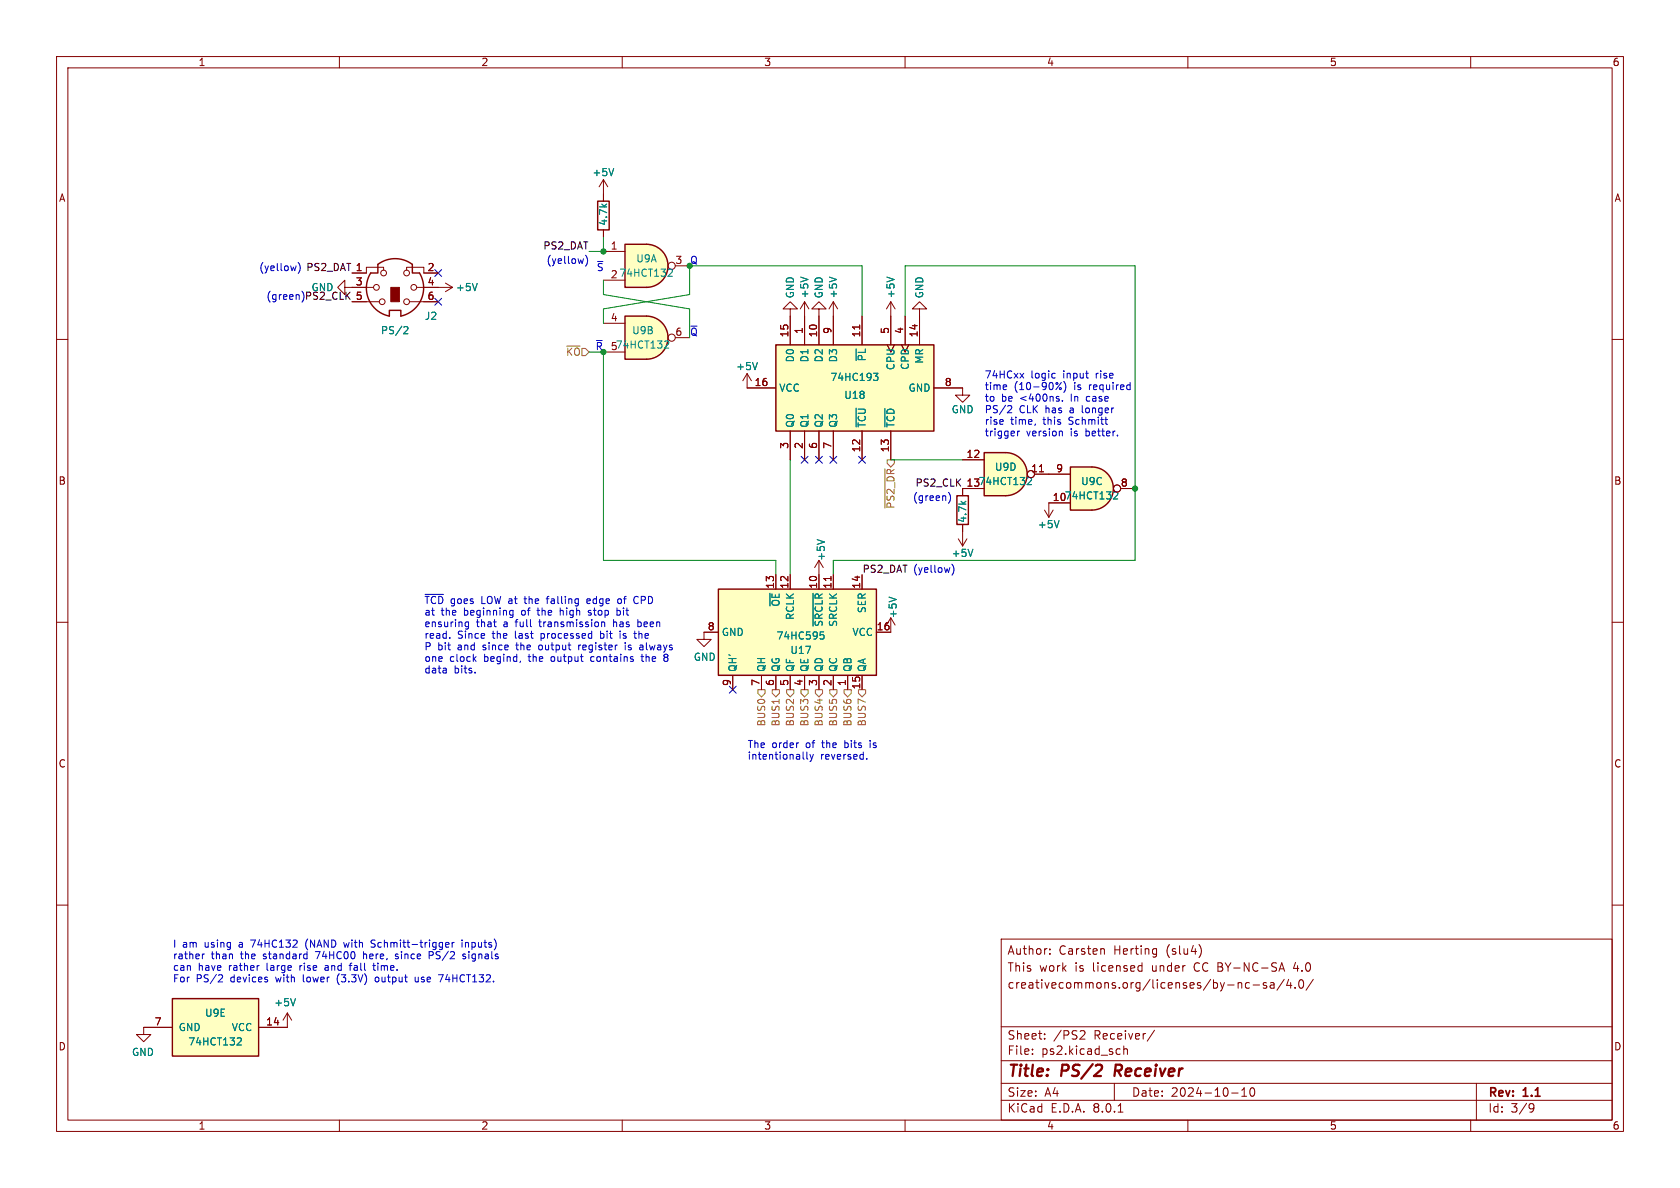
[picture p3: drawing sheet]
<svg xmlns="http://www.w3.org/2000/svg" width="297mm" height="210mm" viewBox="0 0 297 210" stroke-linecap="round" stroke-linejoin="round" font-family="sans-serif">
<g fill="none" stroke="#840000" stroke-width=".18">
<path d="M10 10h277v190h-277zM12 12h273v186h-273zM60 10v2M110 10v2M160 10v2M210 10v2M260 10v2M10 60h2M285 60h2M10 110h2M285 110h2M10 160h2"/>
<path d="M285 160h2M177 166h108v32h-108zM185.6 168.6v.1M185.6 167.8v.1M195 167.7l.2 .2v.8M201.5 170.7l.4 .1M201.9 170.2v1.5M201.9 171.6l-.4 .1M204 167.7l.5 .1M204.5 167.7v1.2l-.3 .3M204.5 168.6l-.5 .1M212 167.1a1.76 1.76 0 0 1 0 2.1"/>
<path d="M219.5 173.8v.9M220.9 173.8l-.4-.1-.3 .3v.4l.1 .2h.6M221.5 174.1h1.2M223.9 173.8l-.4-.1-.2 .2 .1 .2 .5 .2v.3h-.6M224.6 173.8h.6v.9M225.2 174.1h-.5a.29 .29 0 0 0-.2 .3 .29 .29 0 0 0 .2 .3l.5-.1M226.1 171.7l.5-1.5 .5 1.5M226.2 171.3h.8M227 173.1l-1.3 2M227.8 173.1l-.3 1.1h.9M228.2 173.7v1M229 174.6v.1"/>
<path d="M229 170.1l-.3 1.1h.9M229.8 173.3l.2-.1a.81 .81 0 0 1 .5 .6 .81 .81 0 0 1-.3 .8l-.1 .1a.81 .81 0 0 1-.6-.6 .81 .81 0 0 1 .3-.8zM232.2 173.1l-1.3 2M60 198v2M110 198v2M160 198v2M177 194.5h108M177 191.5h108M177 187.5h108M177 181.5h108M182.5 186.3v.1M182.5 185.5v.1"/>
<path d="M184.7 183.6v.1M184.7 182.8v.1M191.2 182.2l.5 .1 .1 .3-.9 1.1h.9M197 191.5v3M197.7 196.6h.8M197.9 185.4l.1 .1M198 186.3l-.1 .1M198.7 184.9v1.5M198.7 185.5l.2-.1 .3 .1 .1 .9M204.1 182.1l-1.3 2M210 198v2M217.7 193.2h1.2"/>
<path d="M219.5 193.8h.9M219.5 192.7l.5-.4v1.5M221.2 192.4l.1-.1a.81 .81 0 0 1 .6 .6 .81 .81 0 0 1-.3 .8l-.1 .1a.81 .81 0 0 1-.6-.6 .81 .81 0 0 1 .3-.8zM260 198v2M261 191.5v6.5M270.6 195.1l.5 .1a.99 .99 0 0 1-.4 1.4h-.2M271.2 195.7l-.3 .3h-.3"/>
</g>
<path d="M194.7 188.3l.1 .3-.1 .5M197.3 188.2l-.3 2" fill="none" stroke="#840000" stroke-width=".4"/>
<path d="M177.8 80a3.8 3.8 0 0 1 3.8 3.8 3.8 3.8 0 0 1-3.8 3.8z" fill="#ffffc2" stroke="#ffffc2" stroke-width=".18"/>
<path d="M174 80h3.8v7.6h-3.8z" fill="#ffffc2"/>
<path d="M174 80h3.8a3.8 3.8 0 0 1 3.8 3.8 3.8 3.8 0 0 1-3.8 3.8h-3.8z" fill="none" stroke="#840000" stroke-width=".25"/>
<g fill="none" stroke="#840000" stroke-width=".18">
<path d="M170.2 81.3h3.8M170.2 86.4h3.8M182.9 83.8h2.5M183.8 83.4h.7"/>
<circle cx="182.2" cy="83.8" r=".63"/>
</g>
<path d="M181.8 84.4l.4 .1 .2 .3-.8 .9h.8" fill="none" stroke="#008484" stroke-width=".18"/>
<path d="M137.2 61h27.9v15.2h-27.9z" fill="#ffffc2"/>
<path d="M137.2 61h27.9v15.2h-27.9z" fill="none" stroke="#840000" stroke-width=".25"/>
<g fill="none" stroke="#840000" stroke-width=".18">
<path d="M139.7 55.9v5.1M142.2 55.9v5.1M144.8 55.9v5.1M147.3 55.9v5.1M152 57.5v.7M152.4 55.9v5.1M157.5 55.9v5.1M160 55.9v5.1M162.6 54.6h-1.3l1.3-1.3 1.2 1.3h-1.2v6.4M132.1 68.6h5.1M139.7 76.2v5.1M142.2 76.2v5.1"/>
<path d="M144.8 76.2v5.1M147.3 76.2v5.1M152.4 76.2v5.1M156.8 61l.7 1.2 .6-1.2M157.5 76.2v5.1M159.4 61l.6 1.2 .7-1.2M165.1 68.6h5.1"/>
</g>
<path d="M151.4 61.7v2M151.4 72.2v3.3M154.4 66h.8l-.4 .5 .4 .1v.4l-.2 .3h-.4M156.4 72.2v3.3" fill="none" stroke="#008484" stroke-width=".18"/>
<path d="M30.5 176.5h15.2v10.2h-15.2z" fill="#ffffc2"/>
<path d="M30.5 176.5h15.2v10.2h-15.2z" fill="none" stroke="#840000" stroke-width=".25"/>
<path d="M144.8 99.1l-.8 1.2M144.8 99.1v2.5M144.8 99.1l.7 1.2M124.5 111.8v1.2h1.2l-1.2 1.3-1.3-1.3h1.3M157.5 109.2l-.8 1.3M157.5 109.2v2.6M157.5 109.2l.7 1.3M30.5 181.6h-5.1v1.3h-1.3l1.3 1.3 1.3-1.3h-1.3M45.7 181.6h5.1" fill="none" stroke="#840000" stroke-width=".18"/>
<path d="M144.5 95.4l1.2 .4M157.2 105.6l1.2 .4M42.1 183.5h.4l.2 .3-.8 .9h.8" fill="none" stroke="#008484" stroke-width=".18"/>
<path d="M127 104.1h27.9v15.3h-27.9z" fill="#ffffc2"/>
<path d="M127 104.1h27.9v15.3h-27.9z" fill="none" stroke="#840000" stroke-width=".25"/>
<g fill="none" stroke="#840000" stroke-width=".18">
<path d="M139.7 54.6h-1.3l1.3-1.3 1.3 1.3h-1.3v1.3M170.2 68.6v1.3h-1.3l1.3 1.2 1.2-1.2h-1.2M184.7 90.2l.7 1.2M185.4 88.9v2.5M186.2 90.2l-.8 1.2M124.5 111.8h2.5M129.5 119.4v2.5M134.6 119.4v2.5M137.2 101.6v2.5M137.2 119.4v2.5M139.7 101.6v2.5M139.7 119.4v2.5"/>
<path d="M142.2 119.4v2.5M144.8 101.6v2.5M144.8 119.4v2.5M146.9 101.9v.7M147.3 101.6v2.5M147.3 119.4v2.5M149.9 119.4v2.5M152.4 101.6v2.5M152.4 119.4v2.5M154.9 111.8h2.6"/>
</g>
<path d="M187.2 92l-.4 1.3M143.7 104.9v5.8M145 111.7h.6M145.1 112.2h.3l.3 .2-.1 .5-.5 .1" fill="none" stroke="#008484" stroke-width=".18"/>
<path d="M193 82.6a3.8 3.8 0 0 1 3.8 3.8 3.8 3.8 0 0 1-3.8 3.8z" fill="#ffffc2" stroke="#ffffc2" stroke-width=".18"/>
<path d="M189.2 82.6h3.8v7.6h-3.8z" fill="#ffffc2"/>
<path d="M189.2 82.6h3.8a3.8 3.8 0 0 1 3.8 3.8 3.8 3.8 0 0 1-3.8 3.8h-3.8z" fill="none" stroke="#840000" stroke-width=".25"/>
<g fill="none" stroke="#840000" stroke-width=".18">
<path d="M77.5 50.8h2.5M78.7 50l1.3 .8M80 50.8l-1.3 .8M169.4 95.3l.8 1.2M170.2 94v2.5M170.9 95.3l-.7 1.2M185.4 88.9h3.8M185.4 83.8h3.8M198.1 86.4h2.6"/>
<circle cx="197.5" cy="86.4" r=".63"/>
</g>
<path d="M84.4 50.1l-.5 1.3M172 97.1l-.4 1.3M197.1 86.9l.4 .1 .1 .3-.8 .9h.8" fill="none" stroke="#008484" stroke-width=".18"/>
<path d="M114.3 55.9a3.8 3.8 0 0 1 3.8 3.8 3.8 3.8 0 0 1-3.8 3.8z" fill="#ffffc2" stroke="#ffffc2" stroke-width=".18"/>
<path d="M110.5 55.9h3.8v7.6h-3.8z" fill="#ffffc2"/>
<path d="M105.7 35.6h2v5h-2zM110.5 55.9h3.8a3.8 3.8 0 0 1 3.8 3.8 3.8 3.8 0 0 1-3.8 3.8h-3.8z" fill="none" stroke="#840000" stroke-width=".25"/>
<g fill="none" stroke="#840000" stroke-width=".18">
<path d="M106.7 31.8v3.8M106.7 31.8l.7 1.2M106.7 31.8l-.8 1.2M106.7 57.2h3.8M106.7 40.6v1.3M119.4 59.7h2.5M106.7 62.2h3.8"/>
<circle cx="118.7" cy="59.7" r=".63"/>
</g>
<path d="M108.5 29.8l-.4 1.3M117.7 60.3h.4l.1 .3-.8 .9h.8" fill="none" stroke="#008484" stroke-width=".18"/>
<path d="M114.3 43.2a3.8 3.8 0 0 1 3.8 3.8 3.8 3.8 0 0 1-3.8 3.8z" fill="#ffffc2" stroke="#ffffc2" stroke-width=".18"/>
<path d="M110.5 43.2h3.8v7.6h-3.8z" fill="#ffffc2"/>
<path d="M66.8 46.7a5.1 5.1 0 0 1 6.1 0v1.6h1.3a5.1 5.1 0 0 1-3.3 7.6v-1h-2.1v1a5 5 0 0 1-3.3-7.6h1.3zM110.5 43.2h3.8a3.8 3.8 0 0 1 3.8 3.8 3.8 3.8 0 0 1-3.8 3.8h-3.8zM169.2 87.6h2v5.1h-2z" fill="none" stroke="#840000" stroke-width=".25"/>
<g fill="none" stroke="#840000" stroke-width=".18">
<path d="M106.7 34.3v1.3M61 50.8v-1.3l-1.3 1.3 1.3 1.3v-1.3h5M62.2 53.3h4.9M67.8 47.8v-.6h-3v1.1h-2.6M71.9 47.8v-.6h3v1.1h2.6M72.4 53.3h5.1M73.7 50.8h3.8M106.7 44.5h3.8M106.7 49.5h3.8M106.7 40.6v1.3M119.4 47h2.5M139.7 55.9v5.1"/>
<path d="M142.2 53.3l.8 1.3M142.2 53.3v7.7M142.2 53.3l-.7 1.3M144.8 54.6h-1.3l1.3-1.3 1.2 1.3h-1.2v6.4M147.3 53.3l.8 1.3M147.3 53.3v7.7M147.3 53.3l-.7 1.3M152 57.5v.7M152.4 55.9v5.1M157.5 53.3l.7 1.3M157.5 53.3v7.7M157.5 53.3l-.8 1.3"/>
<path d="M160 55.9v5.1M162.6 55.9v5.1M132.1 66l.7 1.3M132.1 66v2.6h5.1M132.1 66l-.8 1.3M139.7 76.2v5.1M142.2 76.2v5.1M144.8 76.2v5.1M147.3 76.2v5.1M152.4 76.2v5.1M156.8 61l.7 1.2 .6-1.2M157.5 76.2v5.1"/>
<path d="M159.4 61l.6 1.2 .7-1.2M165.1 68.6h5.1M170.2 92.7v1.3M170.2 81.3h3.8M174 86.4h-3.8v1.2M182.9 83.8h6.3M183.8 83.4h.7M185.4 88.9h3.8M198.1 86.4h2.6M124.5 111.8h2.5M129.5 119.4v2.5M134.6 119.4v2.5"/>
<path d="M137.2 101.6v2.5M137.2 119.4v2.5M139.7 101.6v2.5M139.7 119.4v2.5M142.2 119.4v2.5M144.8 101.6v2.5M144.8 119.4v2.5M146.9 101.9v.7M147.3 101.6v2.5M147.3 119.4v2.5M149.9 119.4v2.5M152.4 101.6v2.5"/>
<path d="M152.4 119.4v2.5M154.9 111.8h2.6M50.8 179.1l.8 1.2M50.8 179.1v2.5h-5.1M50.8 179.1l-.8 1.2M25.4 181.6h5.1"/>
<circle cx="66.5" cy="50.8" r=".51"/>
<circle cx="67.6" cy="53.3" r=".51"/>
<circle cx="67.8" cy="48.3" r=".51"/>
<circle cx="71.9" cy="53.3" r=".51"/>
<circle cx="71.9" cy="48.3" r=".51"/>
<circle cx="73.2" cy="50.8" r=".51"/>
<circle cx="118.7" cy="47" r=".63"/>
<circle cx="182.2" cy="83.8" r=".63"/>
<circle cx="197.5" cy="86.4" r=".63"/>
</g>
<g fill="none" stroke="#008484" stroke-width=".18">
<path d="M108.5 29.8l-.4 1.3M71.6 57.7l.4 .1 .1 .3-.8 .9h.8M84.4 50.1l-.5 1.3M118.3 47.6h.4l.2 .3-.8 .9h.8M141.5 49l1.3 .4M146.6 49l1.3 .4M156.8 49l1.3 .4M133.9 64.1l-.4 1.2M151.4 61.7v2M151.4 72.2v3.3M154.4 66h.8l-.4 .5 .4 .1v.4l-.2 .3h-.4M156.4 72.2v3.3"/>
<path d="M144.5 95.4l1.2 .4M172 97.1l-.4 1.3M181.8 84.4l.4 .1 .2 .3-.8 .9h.8M187.2 92l-.4 1.3M197.1 86.9l.4 .1 .1 .3-.8 .9h.8M143.7 104.9v5.8M145 111.7h.6M145.1 112.2h.3l.3 .2-.1 .5-.5 .1M157.2 105.6l1.2 .4M52.2 176.5l-.4 1.3M42.1 183.5h.4l.2 .3-.8 .9h.8"/>
</g>
<path d="M69.1 50.8h1.5v2.5h-1.5z" fill="#840000" stroke="#840000" stroke-width=".18"/>
<path d="M156.4 82.9v6.9M134 121.9h1.3v.7l-.7 .6-.6-.6zM136.5 121.9h1.3v.7l-.6 .6-.7-.6zM139.1 121.9h1.2v.7l-.6 .6-.6-.6zM141.6 121.9h1.3v.7l-.7 .6-.6-.6zM144.1 121.9h1.3v.7l-.6 .6-.7-.6zM146.7 121.9h1.3v.7l-.7 .6-.6-.6zM149.2 121.9h1.3v.7l-.6 .6-.7-.6zM151.8 121.9h1.2v.7l-.6 .6-.6-.6z" fill="none" stroke="#848400" stroke-width=".18"/>
<g fill="none" stroke="#0000c2" stroke-width=".18">
<path d="M52.4 47l-.3 .8M52.7 46.4a1.46 1.46 0 0 1 0 1.9M103.2 45.7l-.3 .9M103.5 45.1a1.46 1.46 0 0 1 0 2M177.8 68l.2 .3-.6 .2M177.9 68.8l-.1 .1M178.6 71.7l.3 .2-.1 .3-.7 .8h.8M179.9 76.2v.9M180.3 76.2l-.4 .3M180.3 66l.7 .8M181 66l-.7 .8M183 75l-.1 .2"/>
<path d="M186.4 66h.1M186.5 66.8h-.1M187.2 70.6v.3M187.6 67.6l-.9 1.3M187.6 76.2l.2 .2v.7M187.8 70.8v.1M188.4 68v.8l-.3 .6M195.3 74.2h.5M195.7 75h.1M167.7 87a1.46 1.46 0 0 1 0 2M168.3 99.7a1.46 1.46 0 0 1 0 2M75.2 105.1h3.2"/>
<path d="M79.5 112.7v.1M82.2 110.5l.3 .3 .3-.1M82.8 109.9v1.2M82.8 110l-.3-.1-.3 .3M83.8 116.4l.4 .5M84 118.8v.2M84.2 116.1l-.5 .5M90.2 108.7h.5M90.2 108h.5M90.7 107.9v1l-.1 .2-.3 .1M92 116.9l-.1 .2M95.3 114.1l-.1 .2 .1 .5"/>
<path d="M96.6 105.9h.4M96.8 105.5l-.1 1.2M99 107.5v1.2M99.2 107.9l-.2 .1M102.3 114v.9M102.7 114l-.4 .3M104 108.7h.4M104.2 105.9h-.3l-.1 .1v.6l.4 .1M104.4 107.9l-.4 .2 .1 .2h.3M104.4 106.2l-.6 .1M104.7 116.1l-.3 .2v.4l.3 .2M106.2 111.6v1.2"/>
<path d="M106.2 112.8h.1M106.3 112h-.1M106.4 110.1l.1-.2 .3 .1 .1 .8M106.4 109.9v.9M108.5 109.5v1.3M108.7 109.9l-.2 .2M109.1 108l.3-.1 .2 .1M109.1 107.5v1.2M109.6 108.6l-.2 .1h-.3M109.6 111.6v.1M109.6 112v.8M109.7 105.9h-.3l-.2 .2 .1 .5h.4"/>
<path d="M110.5 113.6v.1M110.5 114v.9M112 112h.5M112.2 112.7l.3 .1M112.3 105.5l.3-.1 .2 .1M112.8 110.7l.3 .1M112.8 109.5v1.3M112.8 106.6l-.2 .1-.3-.1M113.1 109.9l-.3 .1M113.3 114h.2l.2 .2v.7M113.3 116.1h.5M113.5 115.7v1l.3 .2"/>
<path d="M113.7 114.8l-.4 .1M113.7 114.3l-.4 .1M117.4 116l.2 .2M117.6 116.2l-.2 .2v.4l.2 .1h.4l.1-.2v-.3l-.3-.2M117.6 116.2h.2M118.1 116l-.3 .2M167.9 100.3l-.2 .9M142 134l.2 .2M142.6 132.9v1.1l.2 .2M143.2 133.4l.3 .8M143.5 134.2l-.3 .4M143.8 133.4l-.3 .8"/>
<path d="M153.2 134.1v.1M153.8 130.9v.1M153.8 131.3v.9M35.8 168.6v.9M36.1 168.6l-.3 .3M39.1 172.3l.2 .2v.4l-.7 .7h.7M45.7 170.7h.1M54.2 166.4l-.2 .4 .2 .8M54.2 168.6l.1 .1M54.3 168.2v1.3M54.3 169.4l-.1 .1M57.6 170.7h-.1"/>
<path d="M57.6 171l-.2 .2 .2 .3M59.7 172.5l-.1 .5 .1 .7M60.8 166.6l.2 .8 .2-.6M61.7 170.7h.5M62.1 170.3l-.2 .1v1.1M64.3 168.2v1.3M64.4 168.6l-.1 .2M65.6 167.4h.6M65.9 170.7h.5M66.1 170.3v1.1l.3 .1M66.3 166.2h-.5l-.2 .2 .1 .3 .5 .2M66.7 172.7l-.3 .1-.1 .2 .1 .5 .3 .1"/>
<path d="M69.9 169.4l.4 .1M70.3 168.6l-.4 .2v.2l.4 .1M73.4 172.7l.1 .8 .3 .1 .1-.1M75.9 168.2v1.3M76.5 168.8l-.6 .1M77.5 172.3h.9l-.6 1.3M78.8 167.3l.2 .1h.3M78.8 166.8l.2-.2h.2l.2 .2v.1l-.6 .1M79.9 166.6v.8M80.3 166.6l-.4 .2M81.7 166.2v.1M81.7 166.6v.8"/>
<path d="M82.3 168.7l-.3-.1-.2 .2 .1 .2 .4 .1v.3h-.5M82.3 166.6v.8M82.5 166.6l-.2 .1"/>
<circle cx="187.5" cy="68.7" r=".18"/>
</g>
<path d="M106.7 49.5v2.6l15.2 2.5v5.1M106.7 41.9v2.6h-2.6M152.4 55.9v-8.9h-30.5v5.1l-15.2 2.5v2.6M160 55.9v-8.9h40.7v52.1h-53.4v2.5M104.1 62.2h2.6v36.9h30.5v2.5M139.7 81.3v20.3M157.5 81.3h12.7" fill="none" stroke="#008400" stroke-width=".18"/>
<g fill="none" stroke="#000084" stroke-width=".18">
<path d="M76.9 47.7l1.2 1.2M76.9 52.7l1.2 1.2M78.1 47.7l-1.2 1.2M78.1 52.7l-1.2 1.2M141.6 80.7l1.2 1.2M142.8 80.7l-1.2 1.2M144.2 80.7l1.2 1.2M145.4 80.7l-1.2 1.2M146.7 80.7l1.2 1.2M147.9 80.7l-1.2 1.2M151.8 80.7l1.2 1.2M153 80.7l-1.2 1.2"/>
<path d="M128.9 121.3l1.2 1.2M130.1 121.3l-1.2 1.2"/>
</g>
<g fill="#008400" stroke="#008400" stroke-width=".18">
<circle cx="106.7" cy="44.5" r=".46"/>
<circle cx="200.7" cy="86.4" r=".46"/>
</g>
<g font-size="2.8" fill="#840000">
<text x="178" y="190.9">Title:</text>
<text x="187.7" y="190.9">PS/2</text>
<text x="197.9" y="190.9">Receiver</text>
</g>
<g font-size="2.1" fill="#840000">
<text x="178" y="172">This</text>
<text x="178" y="169">Author:</text>
<text x="183.7" y="172">work</text>
<text x="187.2" y="169">Carsten</text>
<text x="190.1" y="172">is</text>
<text x="193.3" y="172">licensed</text>
<text x="197" y="169">Herting</text>
<text x="203.9" y="172">under</text>
<text x="206.3" y="169">(slu4)</text>
<text x="211.5" y="172">CC BY-NC-SA</text>
<text x="229.4" y="172">4.0</text>
<text x="178" y="175">creativecommons.org/licenses/by-nc-sa/4.0/</text>
<text x="178" y="184">Sheet:</text>
<text x="186.2" y="184">/PS2</text>
<text x="193.5" y="184">Receiver/</text>
<text x="178" y="186.7">File:</text>
<text x="184.1" y="186.7">ps2.kicad_sch</text>
<text x="178" y="196.9">KiCad</text>
<text x="178" y="194.1">Size:</text>
<text x="184.7" y="194.1">A4</text>
<text x="185.7" y="196.9">E.D.A.</text>
<text x="193.3" y="196.9">8.0.1</text>
<text x="200" y="194.1">Date:</text>
<text x="207" y="194.1">2024-10-10</text>
<text x="263" y="194.3">Rev:</text>
<text x="263" y="196.9">Id:</text>
<text x="267.1" y="196.9">3/9</text>
<text x="269.4" y="194.3">1.1</text>
</g>
<g font-size="1.8" fill="#840000">
<text x="35" y="11.9">1</text>
<text x="85" y="11.9">2</text>
<text x="135" y="11.9">3</text>
<text x="185" y="11.9">4</text>
<text x="235" y="11.9">5</text>
<text x="285" y="11.9">6</text>
<text x="10.3" y="35.9">A</text>
<text x="285.3" y="35.9">A</text>
<text x="107.9" y="44.2">1</text>
<text x="119.3" y="46.7">3</text>
<text x="62.8" y="50.5">3</text>
<text x="62.8" y="48">1</text>
<text x="62.8" y="53.1">5</text>
<text x="75.5" y="48">2</text>
<text x="75.5" y="50.5">4</text>
<text x="75.5" y="53.1">6</text>
<text x="107.9" y="49.3">2</text>
<text x="107.9" y="56.9">4</text>
<text x="119.3" y="59.4">6</text>
<text x="139.4" y="59.7" transform="rotate(-90 139.4 59.7)">15</text>
<text x="142" y="59.1" transform="rotate(-90 142 59.1)">1</text>
<text x="144.5" y="59.7" transform="rotate(-90 144.5 59.7)">10</text>
<text x="147.1" y="59.1" transform="rotate(-90 147.1 59.1)">9</text>
<text x="152.1" y="59.7" transform="rotate(-90 152.1 59.7)">11</text>
<text x="157.2" y="59.1" transform="rotate(-90 157.2 59.1)">5</text>
<text x="159.8" y="59.1" transform="rotate(-90 159.8 59.1)">4</text>
<text x="162.3" y="59.7" transform="rotate(-90 162.3 59.7)">14</text>
<text x="107.9" y="62">5</text>
<text x="133.3" y="68.3">16</text>
<text x="166.9" y="68.3">8</text>
<text x="139.4" y="79.4" transform="rotate(-90 139.4 79.4)">3</text>
<text x="142" y="79.4" transform="rotate(-90 142 79.4)">2</text>
<text x="144.5" y="79.4" transform="rotate(-90 144.5 79.4)">6</text>
<text x="147.1" y="79.4" transform="rotate(-90 147.1 79.4)">7</text>
<text x="152.1" y="80.1" transform="rotate(-90 152.1 80.1)">12</text>
<text x="157.2" y="80.1" transform="rotate(-90 157.2 80.1)">13</text>
<text x="170.8" y="81">12</text>
<text x="182.2" y="83.6">11</text>
<text x="186.6" y="83.6">9</text>
<text x="10.3" y="85.9">B</text>
<text x="170.8" y="86.1">1374HCT132</text>
<text x="186" y="88.6">1074HCT132</text>
<text x="198" y="86.1">8</text>
<text x="285.3" y="85.9">B</text>
<text x="136.9" y="104.2" transform="rotate(-90 136.9 104.2)">13</text>
<text x="139.4" y="104.2" transform="rotate(-90 139.4 104.2)">12</text>
<text x="144.5" y="104.2" transform="rotate(-90 144.5 104.2)">10</text>
<text x="147.1" y="104.2" transform="rotate(-90 147.1 104.2)">11</text>
<text x="152.1" y="104.2" transform="rotate(-90 152.1 104.2)">14</text>
<text x="125" y="111.5">8</text>
<text x="154.9" y="111.5">16</text>
<text x="129.3" y="121.4" transform="rotate(-90 129.3 121.4)">9</text>
<text x="134.4" y="121.4" transform="rotate(-90 134.4 121.4)">7</text>
<text x="136.9" y="121.4" transform="rotate(-90 136.9 121.4)">6</text>
<text x="139.4" y="121.4" transform="rotate(-90 139.4 121.4)">5</text>
<text x="142" y="121.4" transform="rotate(-90 142 121.4)">4</text>
<text x="144.5" y="121.4" transform="rotate(-90 144.5 121.4)">3</text>
<text x="147.1" y="121.4" transform="rotate(-90 147.1 121.4)">2</text>
<text x="149.6" y="121.4" transform="rotate(-90 149.6 121.4)">1</text>
<text x="152.1" y="122" transform="rotate(-90 152.1 122)">15</text>
<text x="10.3" y="135.9">C</text>
<text x="285.3" y="135.9">C</text>
<text x="10.3" y="185.9">D</text>
<text x="27.2" y="181.4">7</text>
<text x="46.9" y="181.4">14</text>
<text x="285.3" y="185.9">D</text>
<text x="35" y="199.9">1</text>
<text x="85" y="199.9">2</text>
<text x="135" y="199.9">3</text>
<text x="185" y="199.9">4</text>
<text x="235" y="199.9">5</text>
<text x="285" y="199.9">6</text>
</g>
<g font-size="1.8" fill="#008484">
<text x="104.6" y="31.3">+5V</text>
<text x="107.5" y="40" transform="rotate(-90 107.5 40)">4.7k</text>
<text x="112.4" y="46.6">U9A</text>
<text x="55" y="51.7">GND</text>
<text x="80.5" y="51.7">+5V</text>
<text x="109.4" y="49.1">74HCT132</text>
<text x="140.6" y="52.8" transform="rotate(-90 140.6 52.8)">GND</text>
<text x="143.1" y="52.8" transform="rotate(-90 143.1 52.8)">+5V</text>
<text x="145.6" y="52.8" transform="rotate(-90 145.6 52.8)">GND</text>
<text x="148.2" y="52.8" transform="rotate(-90 148.2 52.8)">+5V</text>
<text x="158.3" y="52.8" transform="rotate(-90 158.3 52.8)">+5V</text>
<text x="163.4" y="52.8" transform="rotate(-90 163.4 52.8)">GND</text>
<text x="67.2" y="59.3">PS/2</text>
<text x="75" y="56.7">J2</text>
<text x="111.7" y="59.3">U9B</text>
<text x="130" y="65.6">+5V</text>
<text x="140.6" y="64.2" transform="rotate(-90 140.6 64.2)">D0</text>
<text x="143.1" y="64.2" transform="rotate(-90 143.1 64.2)">D1</text>
<text x="145.6" y="64.2" transform="rotate(-90 145.6 64.2)">D2</text>
<text x="148.2" y="64.2" transform="rotate(-90 148.2 64.2)">D3</text>
<text x="153.3" y="64" transform="rotate(-90 153.3 64)">~{PL}</text>
<text x="158.3" y="65.5" transform="rotate(-90 158.3 65.5)">CPU</text>
<text x="160.9" y="65.5" transform="rotate(-90 160.9 65.5)">CPD</text>
<text x="163.4" y="64.4" transform="rotate(-90 163.4 64.4)">MR</text>
<text x="137.7" y="69.4">VCC</text>
<text x="146.7" y="67.5">74HC193</text>
<text x="149.2" y="70.7">U18</text>
<text x="160.5" y="69.4">GND</text>
<text x="140.6" y="75.7" transform="rotate(-90 140.6 75.7)">Q0</text>
<text x="143.1" y="75.7" transform="rotate(-90 143.1 75.7)">Q1</text>
<text x="145.6" y="75.7" transform="rotate(-90 145.6 75.7)">Q2</text>
<text x="148.2" y="75.7" transform="rotate(-90 148.2 75.7)">Q3</text>
<text x="153.3" y="75.7" transform="rotate(-90 153.3 75.7)">~{TCU}</text>
<text x="158.3" y="75.7" transform="rotate(-90 158.3 75.7)">~{TCD}</text>
<text x="168.1" y="73.3">GND</text>
<text x="175.8" y="83.4">U9D</text>
<text x="191" y="86">U9C</text>
<text x="171" y="92.5" transform="rotate(-90 171 92.5)">4.7k</text>
<text x="183.4" y="93.6">+5V</text>
<text x="146" y="99.2" transform="rotate(-90 146 99.2)">+5V</text>
<text x="168.1" y="98.7">+5V</text>
<text x="138" y="107.3" transform="rotate(-90 138 107.3)">~{OE}</text>
<text x="127.5" y="112.6">GND</text>
<text x="137.2" y="113.3">74HC595</text>
<text x="140.6" y="109.7" transform="rotate(-90 140.6 109.7)">RCLK</text>
<text x="145.6" y="110.9" transform="rotate(-90 145.6 110.9)">~{SRCLR}</text>
<text x="148.2" y="110.9" transform="rotate(-90 148.2 110.9)">SRCLK</text>
<text x="150.6" y="112.6">VCC</text>
<text x="153.3" y="108.5" transform="rotate(-90 153.3 108.5)">SER</text>
<text x="158.7" y="109.4" transform="rotate(-90 158.7 109.4)">+5V</text>
<text x="122.6" y="117">GND</text>
<text x="130.4" y="118.9" transform="rotate(-90 130.4 118.9)">QH'</text>
<text x="135.5" y="118.9" transform="rotate(-90 135.5 118.9)">QH</text>
<text x="138" y="118.9" transform="rotate(-90 138 118.9)">QG</text>
<text x="139.6" y="115.8">U17</text>
<text x="140.6" y="118.9" transform="rotate(-90 140.6 118.9)">QF</text>
<text x="143.1" y="118.9" transform="rotate(-90 143.1 118.9)">QE</text>
<text x="145.6" y="118.9" transform="rotate(-90 145.6 118.9)">QD</text>
<text x="148.2" y="118.9" transform="rotate(-90 148.2 118.9)">QC</text>
<text x="150.7" y="118.9" transform="rotate(-90 150.7 118.9)">QB</text>
<text x="153.3" y="118.9" transform="rotate(-90 153.3 118.9)">QA</text>
<text x="36.2" y="179.9">U9E</text>
<text x="48.4" y="178.1">+5V</text>
<text x="31.5" y="182.5">GND</text>
<text x="33.2" y="185">74HCT132</text>
<text x="40.9" y="182.5">VCC</text>
<text x="23.2" y="186.9">GND</text>
</g>
<g font-size="1.8">
<text x="54" y="48">PS2_DAT 1</text>
<text x="96" y="44.2">PS2_DAT</text>
<text x="161.8" y="86.1">PS2_CLK</text>
</g>
<g font-size="1.8" fill="#0000c2">
<text x="96.5" y="46.7">(yellow)</text>
<text x="45.7" y="48">(yellow)</text>
<text x="47" y="53.1">(green) PS2_CLK 5</text>
<text x="105.4" y="48">~{S}</text>
<text x="121.9" y="59.4">~{Q}</text>
<text x="174" y="67">74HCxx</text>
<text x="174" y="69">time</text>
<text x="174" y="71.1">to</text>
<text x="177" y="71.1">be</text>
<text x="179.3" y="69">(10-90%)</text>
<text x="180.4" y="71.1">&lt;400ns.</text>
<text x="182.2" y="67">logic</text>
<text x="188.1" y="67">input</text>
<text x="189.6" y="71.1">In</text>
<text x="190" y="69">is</text>
<text x="192.5" y="71.1">case</text>
<text x="192.8" y="69">required</text>
<text x="194" y="67">rise</text>
<text x="174" y="73.1">PS/2</text>
<text x="174" y="75.2">rise</text>
<text x="174" y="77.2">trigger</text>
<text x="178.7" y="75.2">time,</text>
<text x="180.2" y="73.1">CLK</text>
<text x="181.5" y="77.2">version</text>
<text x="184.6" y="75.2">this</text>
<text x="184.9" y="73.1">has</text>
<text x="189.2" y="75.2">Schmitt</text>
<text x="189.4" y="77.2">is</text>
<text x="189.4" y="73.1">a</text>
<text x="191.7" y="73.1">longer</text>
<text x="192.2" y="77.2">better.</text>
<text x="161.3" y="88.7">(green)</text>
<text x="152.4" y="101.3">PS2_DAT (yellow)</text>
<text x="74.9" y="106.9">~{TCD}</text>
<text x="79.6" y="106.9">goes</text>
<text x="85.2" y="106.9">LOW at</text>
<text x="93.2" y="106.9">the</text>
<text x="97.4" y="106.9">falling</text>
<text x="104.6" y="106.9">edge</text>
<text x="110.3" y="106.9">of</text>
<text x="113.3" y="106.9">CPD</text>
<text x="74.9" y="108.9">at</text>
<text x="74.9" y="111">ensuring</text>
<text x="74.9" y="113">read.</text>
<text x="78" y="108.9">the</text>
<text x="80.9" y="113">Since</text>
<text x="82.1" y="108.9">beginning</text>
<text x="84.2" y="111">that</text>
<text x="87.2" y="113">the</text>
<text x="89.1" y="111">a</text>
<text x="91.3" y="113">last</text>
<text x="91.4" y="111">full</text>
<text x="92.5" y="108.9">of</text>
<text x="95.5" y="108.9">the</text>
<text x="95.8" y="111">transmission</text>
<text x="96.1" y="113">processed</text>
<text x="99.7" y="108.9">high</text>
<text x="104.9" y="108.9">stop</text>
<text x="106.8" y="113">bit</text>
<text x="109.1" y="111">has</text>
<text x="110.1" y="108.9">bit</text>
<text x="110.4" y="113">is</text>
<text x="113.2" y="113">the</text>
<text x="113.6" y="111">been</text>
<text x="74.9" y="115">P</text>
<text x="74.9" y="117.1">one</text>
<text x="74.9" y="119.1">data</text>
<text x="77.4" y="115">bit</text>
<text x="79.5" y="117.1">clock</text>
<text x="80.3" y="119.1">bits.</text>
<text x="81" y="115">and</text>
<text x="85.6" y="115">since</text>
<text x="85.7" y="117.1">begind,</text>
<text x="91.8" y="115">the</text>
<text x="93.7" y="117.1">the</text>
<text x="95.9" y="115">output</text>
<text x="97.9" y="117.1">output</text>
<text x="103.1" y="115">register</text>
<text x="105.1" y="117.1">contains</text>
<text x="111.5" y="115">is</text>
<text x="114.3" y="117.1">the</text>
<text x="114.4" y="115">always</text>
<text x="132.1" y="132.3">The</text>
<text x="132.1" y="134.4">intentionally</text>
<text x="136.5" y="132.3">order</text>
<text x="142.6" y="132.3">of</text>
<text x="145" y="134.4">reversed.</text>
<text x="145.6" y="132.3">the</text>
<text x="149.8" y="132.3">bits</text>
<text x="154.4" y="132.3">is</text>
<text x="30.5" y="167.6">I</text>
<text x="32.3" y="167.6">am</text>
<text x="36.3" y="167.6">using</text>
<text x="42.5" y="167.6">a</text>
<text x="44.8" y="167.6">74HC132</text>
<text x="54.7" y="167.6">(NAND</text>
<text x="61.7" y="167.6">with</text>
<text x="66.7" y="167.6">Schmitt-trigger</text>
<text x="82.9" y="167.6">inputs)</text>
<text x="30.5" y="169.7">rather</text>
<text x="30.5" y="171.7">can</text>
<text x="30.5" y="173.7">For</text>
<text x="34.7" y="173.7">PS/2</text>
<text x="35" y="171.7">have</text>
<text x="37.3" y="169.7">than</text>
<text x="40.6" y="171.7">rather</text>
<text x="40.9" y="173.7">devices</text>
<text x="42.7" y="169.7">the</text>
<text x="46.8" y="169.7">standard</text>
<text x="47.4" y="171.7">large</text>
<text x="49.1" y="173.7">with</text>
<text x="53.4" y="171.7">rise</text>
<text x="54" y="173.7">lower</text>
<text x="56.3" y="169.7">74HC00</text>
<text x="58.1" y="171.7">and</text>
<text x="60.2" y="173.7">(3.3V)</text>
<text x="62.7" y="171.7">fall</text>
<text x="64.9" y="169.7">here,</text>
<text x="67.1" y="171.7">time.</text>
<text x="67.2" y="173.7">output</text>
<text x="70.8" y="169.7">since</text>
<text x="74.4" y="173.7">use</text>
<text x="76.9" y="169.7">PS/2</text>
<text x="78.9" y="173.7">74HCT132.</text>
<text x="83.1" y="169.7">signals</text>
</g>
<g font-size="1.8" fill="#008400">
<text x="121.9" y="46.7">Q</text>
<text x="105.2" y="62">~{R}74HCT132</text>
</g>
<g font-size="1.8" fill="#848400">
<text x="100" y="63.1">~{KO}</text>
<text x="158.3" y="90.1" transform="rotate(-90 158.3 90.1)">~{PS2_DR}</text>
<text x="135.5" y="128.5" transform="rotate(-90 135.5 128.5)">BUS0</text>
<text x="138" y="128.5" transform="rotate(-90 138 128.5)">BUS1</text>
<text x="140.6" y="128.5" transform="rotate(-90 140.6 128.5)">BUS2</text>
<text x="143.1" y="128.5" transform="rotate(-90 143.1 128.5)">BUS3</text>
<text x="145.6" y="128.5" transform="rotate(-90 145.6 128.5)">BUS4</text>
<text x="148.2" y="128.5" transform="rotate(-90 148.2 128.5)">BUS5</text>
<text x="150.7" y="128.5" transform="rotate(-90 150.7 128.5)">BUS6</text>
<text x="153.3" y="128.5" transform="rotate(-90 153.3 128.5)">BUS7</text>
</g>
</svg>
